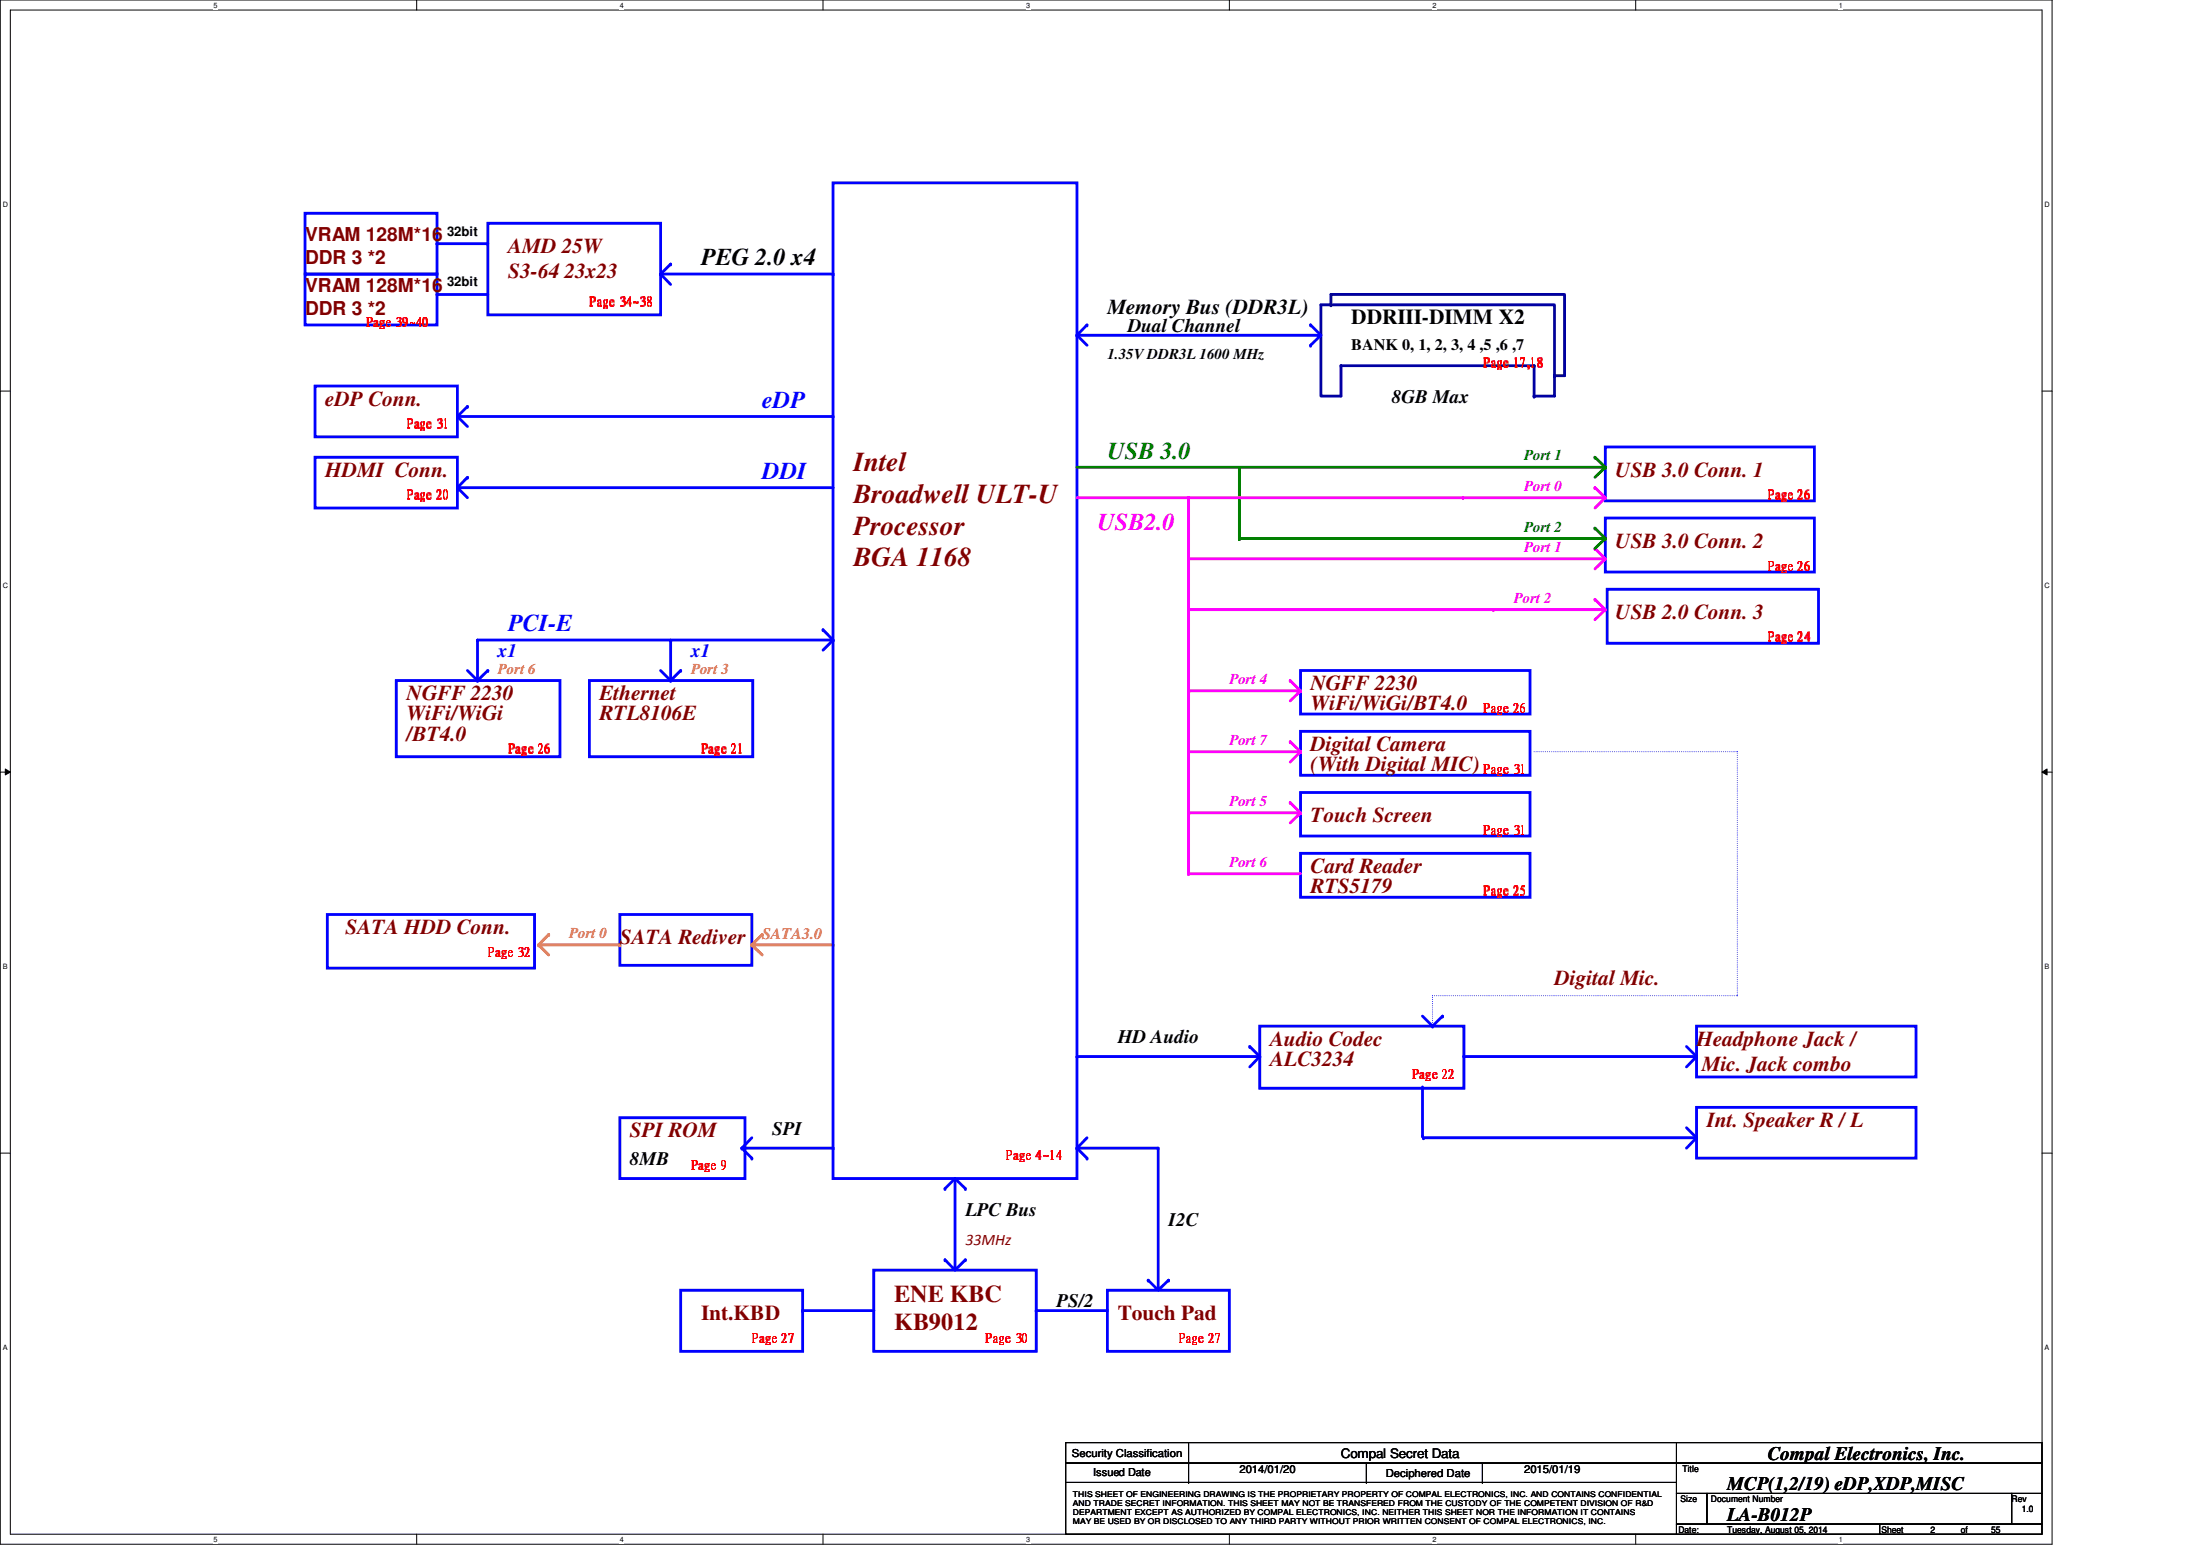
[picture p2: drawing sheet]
<svg xmlns="http://www.w3.org/2000/svg" width="297mm" height="210mm" viewBox="0 0 297 210" stroke-linecap="round" stroke-linejoin="round" font-family="sans-serif">
<path d="M0 0h277.1v208.4h-277.1zM1.4 1.4h274.3v205.7h-274.3z" fill="none" stroke="#000" stroke-width=".14"/>
<g fill="#fff">
<path d="M28.8 .1h.6v1.1h-.6z"/>
<path d="M28.8 207.2h.6v1.1h-.6z"/>
</g>
<path d="M56.3 0v1.4M56.3 207.1v1.3" fill="none" stroke="#000" stroke-width=".14"/>
<g fill="#fff">
<path d="M83.7 .1h.5v1.1h-.5z"/>
<path d="M83.7 207.2h.5v1.1h-.5z"/>
</g>
<path d="M111.1 0v1.4M111.1 207.1v1.3" fill="none" stroke="#000" stroke-width=".14"/>
<g fill="#fff">
<path d="M138.6 .1h.5v1.1h-.5z"/>
<path d="M138.6 207.2h.5v1.1h-.5z"/>
</g>
<path d="M166 0v1.4M166 207.1v1.3" fill="none" stroke="#000" stroke-width=".14"/>
<g fill="#fff">
<path d="M193.4 .1h.6v1.1h-.6z"/>
<path d="M193.4 207.2h.6v1.1h-.6z"/>
</g>
<path d="M220.8 0v1.4M220.8 207.1v1.3" fill="none" stroke="#000" stroke-width=".14"/>
<g fill="#fff">
<path d="M248.3 .1h.5v1.1h-.5z"/>
<path d="M248.3 207.2h.5v1.1h-.5z"/>
<path d="M.4 27.1h.7v1.1h-.7z"/>
<path d="M276.1 27.1h.7v1.1h-.7z"/>
<path d="M.4 78.5h.7v1.1h-.7z"/>
<path d="M276.1 78.5h.7v1.1h-.7z"/>
</g>
<path d="M0 52.8h1.4M275.7 52.8h1.4" fill="none" stroke="#000" stroke-width=".14"/>
<g fill="#fff">
<path d="M.4 129.9h.6v1.1h-.6z"/>
<path d="M276.1 129.9h.6v1.1h-.6z"/>
</g>
<path d="M0 104.2h1.4M.7 103.8l.7 .4-.7 .4zM275.7 104.2l.7-.4v.8zM275.7 104.2h1.4" fill="none" stroke="#000" stroke-width=".14"/>
<path d="M.7 103.8l.7 .4-.7 .4zM275.7 104.2l.7-.4v.8z" fill="#000"/>
<g fill="#fff">
<path d="M.4 181.4h.6v1.1h-.6z"/>
<path d="M276.1 181.4h.6v1.1h-.6z"/>
</g>
<path d="M0 155.7h1.4M275.7 155.7h1.4" fill="none" stroke="#000" stroke-width=".14"/>
<path d="M59 39.8h6.9" fill="none" stroke="#00f" stroke-width=".38"/>
<circle cx="59" cy="39.8" r=".19" fill="#00f"/>
<path d="M83.7 123.4h17.8v6.9h-17.8z" fill="none" stroke="#00f" stroke-width=".38"/>
<path d="M101.5 127.6l1.4 1.3" fill="none" stroke="#ff8000" stroke-width=".38"/>
<circle cx="101.5" cy="127.6" r=".19" fill="#ff8000"/>
<path d="M102.9 126.2l-1.4 1.4" fill="none" stroke="#ff8000" stroke-width=".38"/>
<circle cx="102.9" cy="126.2" r=".19" fill="#ff8000"/>
<path d="M101.5 127.6h11" fill="none" stroke="#ff8000" stroke-width=".38"/>
<circle cx="112.5" cy="127.6" r=".19" fill="#ff8000"/>
<path d="M201.6 82.3h15.1" fill="none" stroke="#f0f" stroke-width=".38"/>
<circle cx="201.6" cy="82.3" r=".19" fill="#f0f"/>
<circle cx="167.3" cy="72.7" r=".19" fill="#008000"/>
<path d="M197.5 67.2h19.2" fill="none" stroke="#f0f" stroke-width=".38"/>
<circle cx="216.7" cy="67.2" r=".19" fill="#f0f"/>
<path d="M175.6 115.2h31v5.9h-31z" fill="none" stroke="#00f" stroke-width=".38"/>
<path d="M160.5 109.7h15.1" fill="none" stroke="#f0f" stroke-width=".38"/>
<circle cx="160.5" cy="109.7" r=".19" fill="#f0f"/>
<path d="M89.2 37h23.3" fill="none" stroke="#00f" stroke-width=".38"/>
<circle cx="112.5" cy="37" r=".19" fill="#00f"/>
<path d="M89.2 37l1.3 1.4" fill="none" stroke="#00f" stroke-width=".38"/>
<circle cx="89.2" cy="37" r=".19" fill="#00f"/>
<path d="M90.5 35.6l-1.3 1.4" fill="none" stroke="#00f" stroke-width=".38"/>
<circle cx="90.5" cy="35.6" r=".19" fill="#00f"/>
<path d="M59 32.9h6.9M65.9 30.1h23.3v12.4h-23.3z" fill="none" stroke="#00f" stroke-width=".38"/>
<circle cx="59" cy="32.9" r=".19" fill="#00f"/>
<path d="M41.2 28.8h17.8v8.2h-17.8zM41.2 37h17.8v6.9h-17.8zM79.6 91.9h22v10.3h-22zM192.1 146.7v6.6" fill="none" stroke="#00f" stroke-width=".38"/>
<circle cx="192.1" cy="153.3" r=".19" fill="#00f"/>
<path d="M216.7 60.3h28.3v7.3h-28.3z" fill="none" stroke="#00f" stroke-width=".38"/>
<path d="M167.3 72.7h49.4" fill="none" stroke="#008000" stroke-width=".38"/>
<circle cx="216.7" cy="72.7" r=".19" fill="#008000"/>
<path d="M167.3 63.1v9.6" fill="none" stroke="#008000" stroke-width=".38"/>
<circle cx="167.3" cy="72.7" r=".19" fill="#008000"/>
<path d="M160.5 75.4h56.2" fill="none" stroke="#f0f" stroke-width=".38"/>
<circle cx="160.5" cy="75.4" r=".19" fill="#f0f"/>
<path d="M215.3 65.8l1.4 1.4" fill="none" stroke="#f0f" stroke-width=".38"/>
<circle cx="215.3" cy="65.8" r=".19" fill="#f0f"/>
<path d="M216.7 67.2l-1.4 1.4" fill="none" stroke="#f0f" stroke-width=".38"/>
<circle cx="216.7" cy="67.2" r=".19" fill="#f0f"/>
<path d="M215.3 61.7l1.4 1.4" fill="none" stroke="#008000" stroke-width=".38"/>
<circle cx="215.3" cy="61.7" r=".19" fill="#008000"/>
<path d="M216.7 63.1l-1.4 1.3" fill="none" stroke="#008000" stroke-width=".38"/>
<circle cx="216.7" cy="63.1" r=".19" fill="#008000"/>
<path d="M100.2 155h12.3" fill="none" stroke="#00f" stroke-width=".38"/>
<circle cx="112.5" cy="155" r=".19" fill="#00f"/>
<path d="M101.5 153.6l-1.3 1.4" fill="none" stroke="#00f" stroke-width=".38"/>
<circle cx="100.2" cy="155" r=".19" fill="#00f"/>
<path d="M100.2 155l1.3 1.3" fill="none" stroke="#00f" stroke-width=".38"/>
<circle cx="101.5" cy="156.3" r=".19" fill="#00f"/>
<path d="M128.9 159.1l1.4 1.3" fill="none" stroke="#00f" stroke-width=".38"/>
<circle cx="130.3" cy="160.4" r=".19" fill="#00f"/>
<path d="M128.9 159.1l-1.3 1.3" fill="none" stroke="#00f" stroke-width=".38"/>
<circle cx="127.6" cy="160.4" r=".19" fill="#00f"/>
<path d="M130.3 170.1l-1.4 1.3" fill="none" stroke="#00f" stroke-width=".38"/>
<circle cx="130.3" cy="170.1" r=".19" fill="#00f"/>
<path d="M127.6 170.1l1.3 1.3" fill="none" stroke="#00f" stroke-width=".38"/>
<circle cx="127.6" cy="170.1" r=".19" fill="#00f"/>
<path d="M128.9 159.1v12.1" fill="none" stroke="#00f" stroke-width=".38"/>
<circle cx="128.9" cy="171.2" r=".19" fill="#00f"/>
<path d="M108.4 176.9h9.6" fill="none" stroke="#00f" stroke-width=".38"/>
<circle cx="108.4" cy="176.9" r=".19" fill="#00f"/>
<path d="M112.5 24.7h32.9v134.4h-32.9zM83.7 150.9h16.9v8.2h-16.9zM91.9 174.2h16.5v8.2h-16.5zM118 171.4h21.9v11h-21.9zM139.9 176.9h9.6M149.5 174.2h16.5v8.2h-16.5z" fill="none" stroke="#00f" stroke-width=".38"/>
<circle cx="139.9" cy="176.9" r=".19" fill="#00f"/>
<path d="M112.5 86.4l-1.4 1.4" fill="none" stroke="#00f" stroke-width=".38"/>
<circle cx="112.5" cy="86.4" r=".19" fill="#00f"/>
<path d="M111.1 85l1.4 1.4" fill="none" stroke="#00f" stroke-width=".38"/>
<circle cx="111.1" cy="85" r=".19" fill="#00f"/>
<path d="M64.5 86.4h48" fill="none" stroke="#00f" stroke-width=".38"/>
<circle cx="112.5" cy="86.4" r=".19" fill="#00f"/>
<path d="M156.4 155v18.9" fill="none" stroke="#00f" stroke-width=".38"/>
<circle cx="156.4" cy="173.9" r=".19" fill="#00f"/>
<path d="M145.4 155h11" fill="none" stroke="#00f" stroke-width=".38"/>
<circle cx="145.4" cy="155" r=".19" fill="#00f"/>
<path d="M155 172.8l1.4 1.4" fill="none" stroke="#00f" stroke-width=".38"/>
<circle cx="155" cy="172.8" r=".19" fill="#00f"/>
<path d="M157.8 172.8l-1.4 1.4" fill="none" stroke="#00f" stroke-width=".38"/>
<circle cx="157.8" cy="172.8" r=".19" fill="#00f"/>
<path d="M146.8 153.6l-1.4 1.4" fill="none" stroke="#00f" stroke-width=".38"/>
<circle cx="145.4" cy="155" r=".19" fill="#00f"/>
<path d="M145.4 155l1.4 1.3" fill="none" stroke="#00f" stroke-width=".38"/>
<circle cx="146.8" cy="156.3" r=".19" fill="#00f"/>
<path d="M207.1 53.5h2.8" fill="none" stroke="#0000a0" stroke-width=".38"/>
<circle cx="207.1" cy="53.5" r=".19" fill="#0000a0"/>
<path d="M209.9 50.7h1.3" fill="none" stroke="#000080" stroke-width=".38"/>
<circle cx="209.9" cy="50.7" r=".19" fill="#000080"/>
<path d="M181.1 49.4h26" fill="none" stroke="#0000a0" stroke-width=".38"/>
<circle cx="207.1" cy="49.4" r=".19" fill="#0000a0"/>
<path d="M181.1 49.4v4.1h-2.8v-12.4h31.6v12.4" fill="none" stroke="#0000a0" stroke-width=".38"/>
<circle cx="181.1" cy="49.4" r=".19" fill="#0000a0"/>
<path d="M207.1 49.4v4.1" fill="none" stroke="#0000a0" stroke-width=".38"/>
<circle cx="207.1" cy="53.5" r=".19" fill="#0000a0"/>
<path d="M179.7 39.8h31.5v10.9" fill="none" stroke="#0000a0" stroke-width=".38"/>
<path d="M179.7 39.8v1.3" fill="none" stroke="#000080" stroke-width=".38"/>
<circle cx="179.7" cy="41.1" r=".19" fill="#000080"/>
<path d="M145.4 45.3h32.5" fill="none" stroke="#00f" stroke-width=".38"/>
<circle cx="177.9" cy="45.3" r=".19" fill="#00f"/>
<path d="M176.9 43.9l1.4 1.4" fill="none" stroke="#00f" stroke-width=".38"/>
<circle cx="176.9" cy="43.9" r=".19" fill="#00f"/>
<path d="M178.3 45.3l-1.4 1.3" fill="none" stroke="#00f" stroke-width=".38"/>
<circle cx="176.9" cy="46.6" r=".19" fill="#00f"/>
<path d="M146.8 43.9l-1.4 1.4" fill="none" stroke="#00f" stroke-width=".38"/>
<circle cx="146.8" cy="43.9" r=".19" fill="#00f"/>
<path d="M145.4 45.3l1.4 1.3" fill="none" stroke="#00f" stroke-width=".38"/>
<circle cx="145.4" cy="45.3" r=".19" fill="#00f"/>
<path d="M42.5 61.7h19.3v6.9h-19.3zM61.8 65.8h50.7" fill="none" stroke="#00f" stroke-width=".38"/>
<circle cx="61.8" cy="65.8" r=".19" fill="#00f"/>
<path d="M63.1 64.4l-1.3 1.4" fill="none" stroke="#00f" stroke-width=".38"/>
<circle cx="63.1" cy="64.4" r=".19" fill="#00f"/>
<path d="M61.8 65.8l1.3 1.4" fill="none" stroke="#00f" stroke-width=".38"/>
<circle cx="61.8" cy="65.8" r=".19" fill="#00f"/>
<path d="M42.5 52.1h19.3v6.9h-19.3zM63.1 54.9l-1.3 1.3" fill="none" stroke="#00f" stroke-width=".38"/>
<circle cx="63.1" cy="54.9" r=".19" fill="#00f"/>
<path d="M61.8 56.2l1.3 1.4" fill="none" stroke="#00f" stroke-width=".38"/>
<circle cx="61.8" cy="56.2" r=".19" fill="#00f"/>
<path d="M63.1 90.5l1.4 1.4" fill="none" stroke="#00f" stroke-width=".38"/>
<circle cx="64.5" cy="91.9" r=".19" fill="#00f"/>
<path d="M65.9 90.5l-1.4 1.4" fill="none" stroke="#00f" stroke-width=".38"/>
<circle cx="65.9" cy="90.5" r=".19" fill="#00f"/>
<path d="M64.5 86.4v5.5" fill="none" stroke="#00f" stroke-width=".38"/>
<circle cx="64.5" cy="86.4" r=".19" fill="#00f"/>
<path d="M89.2 90.5l1.3 1.4" fill="none" stroke="#00f" stroke-width=".38"/>
<circle cx="90.5" cy="91.9" r=".19" fill="#00f"/>
<path d="M91.9 90.5l-1.4 1.4" fill="none" stroke="#00f" stroke-width=".38"/>
<circle cx="91.9" cy="90.5" r=".19" fill="#00f"/>
<path d="M90.5 86.4v5.5" fill="none" stroke="#00f" stroke-width=".38"/>
<circle cx="90.5" cy="86.4" r=".19" fill="#00f"/>
<path d="M53.5 91.9h22.1v10.3h-22.1z" fill="none" stroke="#00f" stroke-width=".38"/>
<path d="M72.7 127.6l1.4 1.3" fill="none" stroke="#ff8000" stroke-width=".38"/>
<circle cx="72.7" cy="127.6" r=".19" fill="#ff8000"/>
<path d="M74.1 126.2l-1.4 1.4" fill="none" stroke="#ff8000" stroke-width=".38"/>
<circle cx="74.1" cy="126.2" r=".19" fill="#ff8000"/>
<path d="M72.7 127.6h11" fill="none" stroke="#ff8000" stroke-width=".38"/>
<circle cx="83.7" cy="127.6" r=".19" fill="#ff8000"/>
<path d="M217 79.5h28.5v7.3h-28.5zM44.2 123.4h28v7.3h-28z" fill="none" stroke="#00f" stroke-width=".38"/>
<path d="M145.4 67.2h52.1" fill="none" stroke="#f0f" stroke-width=".38"/>
<circle cx="197.5" cy="67.2" r=".19" fill="#f0f"/>
<path d="M216.7 69.9h28.3v7.3h-28.3zM175.6 90.5h31v5.9h-31z" fill="none" stroke="#00f" stroke-width=".38"/>
<path d="M215.3 74l1.4 1.4" fill="none" stroke="#f0f" stroke-width=".38"/>
<circle cx="215.3" cy="74" r=".19" fill="#f0f"/>
<path d="M160.5 67.2v50.7" fill="none" stroke="#f0f" stroke-width=".38"/>
<circle cx="160.5" cy="67.2" r=".19" fill="#f0f"/>
<path d="M216.7 75.4l-1.4 1.4" fill="none" stroke="#f0f" stroke-width=".38"/>
<circle cx="216.7" cy="75.4" r=".19" fill="#f0f"/>
<path d="M160.5 93.3h15.1" fill="none" stroke="#f0f" stroke-width=".38"/>
<circle cx="160.5" cy="93.3" r=".19" fill="#f0f"/>
<path d="M174.2 91.9l1.4 1.4" fill="none" stroke="#f0f" stroke-width=".38"/>
<circle cx="174.2" cy="91.9" r=".19" fill="#f0f"/>
<path d="M175.6 93.3l-1.4 1.3" fill="none" stroke="#f0f" stroke-width=".38"/>
<circle cx="175.6" cy="93.3" r=".19" fill="#f0f"/>
<path d="M170.1 138.5h27.6v8.4h-27.6zM229.1 138.5h29.6v6.9h-29.6zM145.4 142.6h24.7" fill="none" stroke="#00f" stroke-width=".38"/>
<circle cx="145.4" cy="142.6" r=".19" fill="#00f"/>
<path d="M168.7 141.3l1.4 1.3" fill="none" stroke="#00f" stroke-width=".38"/>
<circle cx="168.7" cy="141.3" r=".19" fill="#00f"/>
<path d="M170.1 142.6l-1.4 1.4" fill="none" stroke="#00f" stroke-width=".38"/>
<circle cx="170.1" cy="142.6" r=".19" fill="#00f"/>
<path d="M145.4 63.1h71.3" fill="none" stroke="#008000" stroke-width=".38"/>
<circle cx="216.7" cy="63.1" r=".19" fill="#008000"/>
<path d="M160.5 82.3h41.1" fill="none" stroke="#f0f" stroke-width=".38"/>
<circle cx="160.5" cy="82.3" r=".19" fill="#f0f"/>
<path d="M197.7 142.6h31.4" fill="none" stroke="#00f" stroke-width=".38"/>
<circle cx="197.7" cy="142.6" r=".19" fill="#00f"/>
<path d="M229.1 142.6l-1.4 1.4" fill="none" stroke="#00f" stroke-width=".38"/>
<circle cx="229.1" cy="142.6" r=".19" fill="#00f"/>
<path d="M227.7 141.3l1.4 1.3" fill="none" stroke="#00f" stroke-width=".38"/>
<circle cx="229.1" cy="142.6" r=".19" fill="#00f"/>
<path d="M193.4 134.4v4.1M193.4 138.5h.1" fill="none" stroke="#00f" stroke-width=".14" stroke-dasharray="0 .3"/>
<path d="M194.8 137.2l-1.4 1.3" fill="none" stroke="#00f" stroke-width=".38"/>
<circle cx="194.8" cy="137.2" r=".19" fill="#00f"/>
<path d="M192.1 137.2l1.3 1.3" fill="none" stroke="#00f" stroke-width=".38"/>
<circle cx="193.4" cy="138.5" r=".19" fill="#00f"/>
<path d="M207.1 101.5h27.5M234.6 101.5v32.9M234.6 101.5h.1M193.4 134.4h41.2M234.6 134.4h.1" fill="none" stroke="#00f" stroke-width=".14" stroke-dasharray="0 .3"/>
<path d="M215.3 80.9l1.4 1.4" fill="none" stroke="#f0f" stroke-width=".38"/>
<circle cx="215.3" cy="80.9" r=".19" fill="#f0f"/>
<path d="M216.7 82.3l-1.4 1.4" fill="none" stroke="#f0f" stroke-width=".38"/>
<circle cx="216.7" cy="82.3" r=".19" fill="#f0f"/>
<path d="M215.3 71.3l1.4 1.4" fill="none" stroke="#008000" stroke-width=".38"/>
<circle cx="215.3" cy="71.3" r=".19" fill="#008000"/>
<path d="M216.7 72.7l-1.4 1.3" fill="none" stroke="#008000" stroke-width=".38"/>
<circle cx="216.7" cy="72.7" r=".19" fill="#008000"/>
<path d="M175.6 98.7h31v5.9h-31z" fill="none" stroke="#00f" stroke-width=".38"/>
<path d="M160.5 101.5h15.1" fill="none" stroke="#f0f" stroke-width=".38"/>
<circle cx="160.5" cy="101.5" r=".19" fill="#f0f"/>
<path d="M175.6 101.5l-1.4 1.4" fill="none" stroke="#f0f" stroke-width=".38"/>
<circle cx="175.6" cy="101.5" r=".19" fill="#f0f"/>
<path d="M174.2 100.1l1.4 1.4" fill="none" stroke="#f0f" stroke-width=".38"/>
<circle cx="174.2" cy="100.1" r=".19" fill="#f0f"/>
<path d="M192.2 153.6h36.9M229.1 149.5h29.6v6.8h-29.6z" fill="none" stroke="#00f" stroke-width=".38"/>
<circle cx="192.2" cy="153.6" r=".19" fill="#00f"/>
<path d="M227.7 152.2l1.4 1.4" fill="none" stroke="#00f" stroke-width=".38"/>
<circle cx="229.1" cy="153.6" r=".19" fill="#00f"/>
<path d="M229.1 153.6l-1.4 1.4" fill="none" stroke="#00f" stroke-width=".38"/>
<circle cx="229.1" cy="153.6" r=".19" fill="#00f"/>
<path d="M61.8 56.2h50.7" fill="none" stroke="#00f" stroke-width=".38"/>
<circle cx="112.5" cy="56.2" r=".19" fill="#00f"/>
<path d="M175.6 107h31v5.9h-31z" fill="none" stroke="#00f" stroke-width=".38"/>
<path d="M160.5 117.9h15.1" fill="none" stroke="#f0f" stroke-width=".38"/>
<circle cx="160.5" cy="117.9" r=".19" fill="#f0f"/>
<path d="M175.6 109.7l-1.4 1.4" fill="none" stroke="#f0f" stroke-width=".38"/>
<circle cx="175.6" cy="109.7" r=".19" fill="#f0f"/>
<path d="M174.2 108.3l1.4 1.4" fill="none" stroke="#f0f" stroke-width=".38"/>
<circle cx="174.2" cy="108.3" r=".19" fill="#f0f"/>
<g fill="none" stroke="#000" stroke-width=".14">
<path d="M143.9 194.7h82.5v2.8h-82.5zM143.9 197.5h82.5v2.6h-82.5zM160.5 197.5h.1M160.5 194.7v5.4M184.5 197.5v2.6M200.1 197.5v2.6M226.4 194.7h49.3v2.8h-49.3zM226.4 197.5h49.3v4.1h-49.3zM143.9 200.1h82.5v7h-82.5zM160.5 200.1h.1M184.5 200.1h.1M200.1 200.1h.1"/>
<path d="M226.4 201.6h4.1v4.1h-4.1zM226.4 205.7h27.4v1.4h-27.4zM230.5 201.6h41.1v4.1h-41.1zM253.8 205.7h21.9v1.4h-21.9zM271.6 201.6h4.1v4.1h-4.1z"/>
</g>
<g font-size="3.7" fill="#800000">
<text x="115.2" y="63.6">Intel</text>
<text x="115.2" y="67.9">Broadwell ULT-U</text>
<text x="115.2" y="72.2">Processor</text>
<text x="115.2" y="76.5">BGA 1168</text>
</g>
<text font-size="3.3" x="94.7" y="35.8">PEG 2.0 x4</text>
<g font-size="3.3" fill="#00f">
<text x="102.9" y="55">eDP</text>
<text x="102.9" y="64.6">DDI</text>
<text x="68.6" y="85.2">PCI-E</text>
</g>
<text font-size="3.3" fill="#008000" x="149.5" y="61.9">USB 3.0</text>
<text font-size="3.3" fill="#f0f" x="148.2" y="71.5">USB2.0</text>
<g font-size="3.3" fill="#800000">
<text x="120.7" y="175.8">ENE KBC</text>
<text x="120.7" y="179.6">KB9012</text>
</g>
<g font-size="2.9" fill="#800000">
<text x="68.6" y="34.2">AMD 25W</text>
<text x="68.6" y="37.5">S3-64 23x23</text>
<text x="43.9" y="54.7">eDP Conn.</text>
<text x="43.9" y="64.3">HDMI Conn.</text>
<text x="218.1" y="64.3">USB 3.0 Conn. 1</text>
<text x="218.1" y="73.9">USB 3.0 Conn. 2</text>
<text x="218.1" y="83.5">USB 2.0 Conn. 3</text>
<text x="54.9" y="94.5">NGFF 2230</text>
<text x="80.9" y="94.5">Ethernet</text>
<text x="176.9" y="93.1">NGFF 2230</text>
<text x="177" y="95.9">WiFi/WiGi/BT4.0</text>
<text x="54.9" y="97.2">WiFi/WiGi</text>
<text x="54.9" y="100">/BT4.0</text>
<text x="80.9" y="97.2">RTL8106E</text>
<text x="176.9" y="101.3">Digital Camera</text>
<text x="177" y="104.1">(With Digital MIC)</text>
<text x="177" y="111">Touch Screen</text>
<text x="177" y="117.8">Card Reader</text>
<text x="177" y="120.6">RTS5179</text>
<text x="46.6" y="126.1">SATA HDD Conn.</text>
<text x="83.7" y="127.4">SATA Rediver</text>
<text x="209.9" y="132.9">Digital Mic.</text>
<text x="171.5" y="141.1">Audio Codec</text>
<text x="171.5" y="143.9">ALC3234</text>
<text x="229.1" y="141.1">Headphone Jack /</text>
<text x="229.8" y="144.5">Mic. Jack combo</text>
<text x="85" y="153.5">SPI ROM</text>
<text x="230.5" y="152.1">Int. Speaker R / L</text>
<text x="94.7" y="178.2">Int.KBD</text>
<text x="150.9" y="178.2">Touch Pad</text>
</g>
<g font-size="2.9">
<text x="149.5" y="42.4">Memory Bus (DDR3L)</text>
<text x="182.5" y="43.8">DDRIII-DIMM X2</text>
</g>
<g font-size="2.6" fill="#800000">
<text x="41.2" y="32.6">VRAM 128M*16</text>
<text x="41.2" y="35.6">DDR 3 *2</text>
<text x="41.2" y="39.4">VRAM 128M*16</text>
<text x="41.2" y="42.5">DDR 3 *2</text>
</g>
<g font-size="2.6">
<text x="152.3" y="44.8">Dual Channel</text>
<text x="187.9" y="54.4">8GB Max</text>
<text x="150.9" y="140.8">HD Audio</text>
<text x="104.3" y="153.2">SPI</text>
<text x="85" y="157.3">8MB</text>
<text x="130.3" y="164.1">LPC Bus</text>
<text x="157.8" y="165.5">I2C</text>
<text x="142.7" y="176.4">PS/2</text>
<text x="238.7" y="197">Compal Electronics, Inc.</text>
<text x="233.2" y="201.2">MCP(1,2/19) eDP,XDP,MISC</text>
<text x="233.2" y="205.3">LA-B012P</text>
</g>
<g font-size="2.6" fill="#00f">
<text x="67.2" y="88.7">x1</text>
<text x="93.3" y="88.7">x1</text>
</g>
<text font-size="2.2" x="182.5" y="47.2">BANK 0, 1, 2, 3, 4 ,5 ,6 ,7</text>
<text font-size="2.2" fill="#ff8000" x="102.9" y="126.8">SATA3.0</text>
<text font-size="2.2" fill="#800000" x="130.3" y="168">33MHz</text>
<text font-size="2" x="149.5" y="48.4">1.35V DDR3L 1600 MHz</text>
<g font-size="2" fill="#008000">
<text x="205.8" y="62.1">Port 1</text>
<text x="205.8" y="71.8">Port 2</text>
</g>
<g font-size="2" fill="#f0f">
<text x="205.8" y="66.3">Port 0</text>
<text x="205.8" y="74.5">Port 1</text>
<text x="204.4" y="81.4">Port 2</text>
<text x="166" y="92.3">Port 4</text>
<text x="166" y="100.5">Port 7</text>
<text x="166" y="108.8">Port 5</text>
<text x="166" y="117">Port 6</text>
</g>
<g font-size="2" fill="#ff8000">
<text x="67.2" y="91">Port 6</text>
<text x="93.3" y="91">Port 3</text>
<text x="76.8" y="126.6">Port 0</text>
</g>
<g font-size="1.8">
<text x="60.4" y="31.8">32bit</text>
<text x="60.4" y="38.7">32bit</text>
<text x="181.1" y="196.8">Compal Secret Data</text>
</g>
<g font-size="1.8" fill="#f00">
<text x="79.7" y="41.2">Page 34~38</text>
<text x="49.5" y="43.9">Page 39~40</text>
<text x="200.4" y="49.4">Page 17,18</text>
<text x="54.9" y="57.7">Page 31</text>
<text x="54.9" y="67.4">Page 20</text>
<text x="238.7" y="67.4">Page 26</text>
<text x="238.7" y="77">Page 26</text>
<text x="238.7" y="86.5">Page 24</text>
<text x="68.6" y="101.6">Page 26</text>
<text x="94.7" y="101.6">Page 21</text>
<text x="200.3" y="96.1">Page 26</text>
<text x="200.3" y="104.4">Page 31</text>
<text x="200.3" y="112.6">Page 31</text>
<text x="200.3" y="120.8">Page 25</text>
<text x="65.9" y="129.1">Page 32</text>
<text x="190.7" y="145.5">Page 22</text>
<text x="93.3" y="157.9">Page 9</text>
<text x="135.9" y="156.4">Page 4~14</text>
<text x="101.5" y="181.2">Page 27</text>
<text x="133.1" y="181.2">Page 30</text>
<text x="159.1" y="181.2">Page 27</text>
</g>
<g font-size="1.5">
<text x="144.7" y="196.6">Security Classification</text>
<text x="147.6" y="199.3">Issued Date</text>
<text x="167.3" y="198.8">2014/01/20</text>
<text x="187.1" y="199.4">Deciphered Date</text>
<text x="205.8" y="198.8">2015/01/19</text>
</g>
<g font-size="1.2">
<text x="226.9" y="202.7">Size</text>
<text x="227.2" y="198.8">Title</text>
<text x="231" y="202.7">Document Number</text>
<text x="271.6" y="202.7">Rev</text>
<text x="226.6" y="206.9">Date:</text>
<text x="233.2" y="206.9">Tuesday, August 05, 2014</text>
<text x="254" y="206.9">Sheet</text>
<text x="260.6" y="206.9">2</text>
<text x="264.7" y="206.9">of</text>
<text x="268.9" y="206.9">55</text>
<text x="273" y="204.1">1.0</text>
</g>
<g font-size="1.1">
<text x="144.9" y="203.2">AND TRADE SECRET INFORMATION. THIS SHEET MAY NOT BE TRANSFERED FROM THE CUSTODY OF THE COMPETENT DIVISION OF R&amp;D</text>
<text x="144.9" y="202">THIS SHEET OF ENGINEERING DRAWING IS THE PROPRIETARY PROPERTY OF COMPAL ELECTRONICS, INC. AND CONTAINS CONFIDENTIAL</text>
<text x="144.9" y="204.5">DEPARTMENT EXCEPT AS AUTHORIZED BY COMPAL ELECTRONICS, INC. NEITHER THIS SHEET NOR THE INFORMATION IT CONTAINS</text>
<text x="144.9" y="205.7">MAY BE USED BY OR DISCLOSED TO ANY THIRD PARTY WITHOUT PRIOR WRITTEN CONSENT OF COMPAL ELECTRONICS, INC.</text>
</g>
<g font-size="1">
<text x="28.8" y="1">5</text>
<text x="83.7" y="1">4</text>
<text x="138.6" y="1">3</text>
<text x="193.4" y="1">2</text>
<text x="248.3" y="1">1</text>
<text x=".4" y="27.9">D</text>
<text x="276.1" y="27.9">D</text>
<text x=".4" y="79.4">C</text>
<text x="276.1" y="79.4">C</text>
<text x=".4" y="130.8">B</text>
<text x="276.1" y="130.8">B</text>
<text x=".4" y="182.2">A</text>
<text x="276.1" y="182.2">A</text>
<text x="28.8" y="208.1">5</text>
<text x="83.7" y="208.1">4</text>
<text x="138.6" y="208.1">3</text>
<text x="193.4" y="208.1">2</text>
<text x="248.3" y="208.1">1</text>
</g>
</svg>
